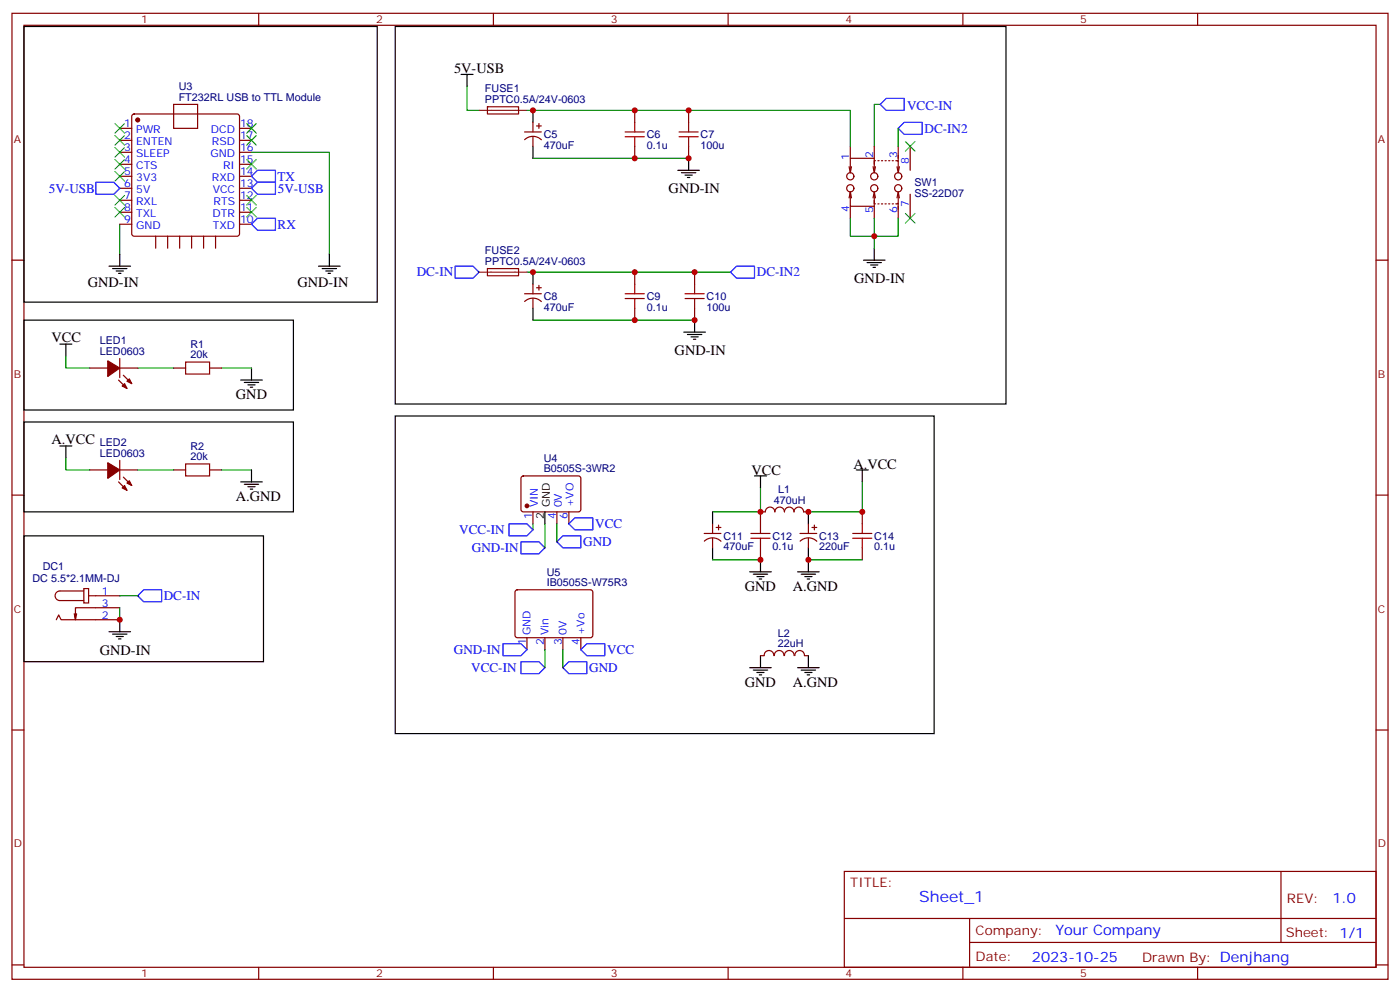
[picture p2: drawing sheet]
<svg xmlns="http://www.w3.org/2000/svg" width="412mm" height="292mm" viewBox="0 0 412 292" stroke-linecap="round" stroke-linejoin="round" font-family="sans-serif">
<g fill="none" stroke="#870000" stroke-width=".35">
<path d="M3.5 3.9h405.4v284.4h-405.4zM7.1 7.4h398.2v277.3h-398.2zM76.2 3.9v3.5M145.3 3.9v3.5M214.5 3.9v3.5M283.6 3.9v3.5M352.8 3.9v3.5M35.3 37.8h3.5M39 33.8l.5-.3h30.3l.5 .3 .3 .5v34.5l-.3 .5-.5 .2h-30.3l-.5-.2-.2-.5v-34.5zM51.2 30.7h7v7.1h-7zM70.6 37.8h3.5M143.6 31.4h9.1l.1 2.1h-9.2z"/>
<path d="M154.5 38.8h5M157 36v2.8M158 37.1h1.5M158.7 36.4v1.4M187 32.5v3.5M202.8 32.5v3.5M35.3 41.3h3.5M35.3 44.8h3.5M35.3 48.4h3.5M35.3 51.9h3.5M35.3 55.4h3.5M35.3 58.9h3.5"/>
<path d="M70.6 41.3h3.5M70.6 44.8h3.5M70.6 48.4h3.5M70.6 51.9h3.5M70.6 55.4h3.5M70.6 58.9h3.5M154.6 41.1a3.5 3.5 0 0 1 4.9 0M157 40.3v2.8M187 43.1v3.5M202.8 43.1v3.5M250.1 49.1l.4 1.7M250.5 56.5v4.2h7"/>
<path d="M250.5 43.1v3.5M250.5 56.5l.3 1.7M250.5 56.5l-.4 1.7M250.8 49.1l-.3 1.7M257.2 49.1l.3 1.7 .4-1.7M257.2 58.2l.3-1.7 .4 1.7M257.5 46.6h-7v4.2M257.5 57.2v2.8h.4M257.5 43.1v5.3M257.5 58.9v5.3M257.9 47.3h-.4v2.8M258.6 47.3h.3"/>
<path d="M259.6 47.3h.4M260.7 47.3h.4M261.8 47.3h.3M262.8 47.3h.4M263.9 47.3h.7v2.8M264.2 49.1l.4 1.7 .3-1.7M264.2 58.2l.4-1.7 .3 1.7M264.6 57.2v2.8h-.7M264.6 43.1v4.4M264.6 59.8v4.4M268.1 43.1v7M268.1 57.2v7"/>
<path d="M3.5 76.6h3.6M35.3 62.5h3.5M35.3 66h3.5M45.9 69.5v3.6M49.4 69.5v3.6M52.9 69.5v3.6M56.4 69.5v3.6M60 69.5v3.6M63.5 69.5v3.6M70.6 62.5h3.5M70.6 66h3.5M143.6 79.1h9.1l.1 2-9.2 .1z"/>
<path d="M250.5 60.7v3.5M258.6 60h.3M259.6 60h.4M260.7 60h.4M261.8 60h.3M262.8 60h.4M405.3 76.6h3.6M154.5 86.5h5M154.6 88.7a3.5 3.5 0 0 1 4.9 .1M157 83.6v2.9M157 87.9v2.8M158 84.7h1.5"/>
<path d="M158.7 84v1.4M187 80.1v3.5M187 90.7v3.5M204.6 80.1v3.5M204.6 90.7v3.5M26.5 108.3h5.2M34.9 111.9l2.5 2.4M35.3 105.5v5.7M35.3 108.3h5.3M36.3 110.5l2.5 2.4M51.2 108.3h3.5M61.7 108.3h3.6"/>
<path d="M26.5 138.3h5.2M35.3 135.5v5.6M35.3 138.3h5.3M51.2 138.3h3.5M61.7 138.3h3.6M3.5 145.7h3.6M34.9 141.9l2.5 2.4M36.3 140.4l2.5 2.5M153.7 140.3l.5-.2h16.5l.4 .7-.1 9.4-.6 .5-16.5-.1-.4-.6v-9.2zM157 150.7v3.5M164 150.7v3.5M167.6 150.7v3.5"/>
<path d="M207.4 157h5M207.5 159.3a3.5 3.5 0 0 1 4.9 0M209.9 154.2v2.8M209.9 158.4v2.9M211 155.3h1.4M211.7 154.6v1.4M235.7 157h4.9M235.7 159.3a3.5 3.5 0 0 1 4.9 0M238.1 150.7h-1.4a1.41 1.41 0 0 0-1.4-1.4 1.41 1.41 0 0 0-1.4 1.4 1.41 1.41 0 0 0-1.4-1.4 1.41 1.41 0 0 0-1.4 1.4 1.41 1.41 0 0 0-1.4-1.4 1.41 1.41 0 0 0-1.5 1.4 1.41 1.41 0 0 0-1.4-1.4 1.41 1.41 0 0 0-1.4 1.4h-1.4v3.5M238.1 154.2v2.8M238.1 158.4v2.9M239.2 155.3h1.4"/>
<path d="M239.9 154.6v1.4M254 150.7v3.5M405.3 145.7h3.6M24.7 173.2h1.4v4.3h-1.4zM24.7 174h-7.1a1.41 1.41 0 0 0-1.4 1.4 1.41 1.41 0 0 0 1.4 1.4h7.1M26.1 175.4h9.2M35.3 178.9h-13.1v3.5l-.3-1.7M151.9 173.8l.5-.2 21.8 .1 .4 .6v13l-.7 .4-21.8-.1-.4-.6v-12.7zM224 161.3v3.5M254 161.3v3.5M16.6 182.4l.7-1.4 .7 1.4h17.3M22.6 180.7l-.4 1.7"/>
<path d="M155.2 187.7v3.5M160.5 187.7v3.5M165.8 187.7v3.5M171.1 187.7v3.5M224 193h1.1M225.1 193a1.41 1.41 0 0 1 1.4-1.5 1.41 1.41 0 0 1 1.4 1.5M228.1 193a1.41 1.41 0 0 1 1.4-1.5 1.41 1.41 0 0 1 1.4 1.5M231.1 193a1.41 1.41 0 0 1 1.4-1.5 1.41 1.41 0 0 1 1.4 1.5M234.1 193a1.41 1.41 0 0 1 1.4-1.5 1.41 1.41 0 0 1 1.4 1.5M237.1 193h1M3.5 214.9h3.6M405.3 214.9h3.6"/>
<path d="M248.7 256.5h156.6v28.2h-156.6zM377.3 256.5v20.9M248.7 270.4h156.5M285.6 277.4h119.6M285.6 270.4v14.1M3.5 284h3.6M76.2 284.7v3.6M145.3 284.7v3.6M214.5 284.7v3.6M283.6 284.7v3.6M352.8 284.7v3.6M405.3 284h3.6"/>
<circle cx="250.5" cy="51.9" r="1.06"/>
<circle cx="250.5" cy="55.4" r="1.06"/>
<circle cx="257.5" cy="55.4" r="1.06"/>
<circle cx="257.5" cy="51.9" r="1.06"/>
<circle cx="264.6" cy="51.9" r="1.06"/>
<circle cx="264.6" cy="55.4" r="1.06"/>
</g>
<g fill="none" stroke="#00f" stroke-width=".35">
<path d="M261.1 29h5.2v3.5h-5.2l-1.8-1.8zM266.3 36h5.3v3.5h-5.3l-1.7-1.7zM28.2 53.7h5.3l1.8 1.7-1.8 1.8h-5.3zM75.8 50.1h5.3v3.6h-5.3l-1.7-1.8zM75.8 53.7h5.3v3.5h-5.3l-1.7-1.8zM74.1 66l1.7-1.8h5.3v3.6h-5.3zM134.1 78.4h5.2l1.8 1.7-1.8 1.8h-5.2zM215.2 80.1l1.8-1.7h5.2v3.5h-5.2zM149.9 154.2h5.3l1.8 1.8-1.8 1.7h-5.3zM153.5 159.5h5.2l1.8 1.8-1.8 1.7h-5.2zM164 159.5l1.8-1.8h5.3v3.6h-5.3zM167.6 154.2l1.7-1.8h5.3v3.6h-5.3z"/>
<path d="M42.3 173.6h5.3v3.5h-5.3l-1.7-1.7zM148.2 189.5h5.3l1.7 1.7-1.7 1.8h-5.3zM153.5 194.8h5.2l1.8 1.7-1.8 1.8h-5.2zM165.8 196.5l1.8-1.7h5.3v3.5h-5.3zM171.1 191.2l1.8-1.7h5.3v3.5h-5.3z"/>
</g>
<g fill="none" stroke="#a10000" stroke-width=".35">
<path d="M184.1 38.8h5.7M187 36v2.8M200 38.8h5.7M202.8 36v2.8M184.1 40.3h5.7M187 40.3v2.8M200 40.3h5.7M202.8 40.3v2.8M184.1 87.9h5.7M184.1 86.5h5.7M187 83.6v2.9M187 87.9v2.8"/>
<path d="M201.8 87.9h5.6M201.8 86.5h5.6M204.6 83.6v2.9M204.6 87.9v2.8M54.7 106.6h7v3.5h-7zM54.7 136.6h7v3.5h-7zM221.2 158.4h5.6M221.2 157h5.6M224 154.2v2.8M224 158.4v2.9M251.2 158.4h5.6M251.2 157h5.6"/>
<path d="M254 154.2v2.8M254 158.4v2.9"/>
</g>
<g fill="none" stroke="#000" stroke-width=".35">
<path d="M7.1 7.8h104v81.1h-104zM116.4 7.8h179.9v111.1h-179.9zM135.8 21.9h3.5M137.6 21.9v3.5M157 32.5v3.5M157 43.1v3.5M199.7 50.1h6.3M200.7 50.8h4.3M201.8 51.5h2.1M202.5 52.2h.7M202.8 46.6v3.5M32.1 78.4h6.4"/>
<path d="M33.2 79.1h4.2M34.2 79.8h2.1M35.3 74.8v3.6M93.8 78.4h6.4M94.9 79.1h4.2M96 79.8h2.1M97 74.8v3.6M254.4 76.6h6.3M255.4 77.3h4.2M256.5 78h2.1M257.2 78.7h.7M257.5 73.1v3.5"/>
<path d="M7.1 94.2h79.3v26.5h-79.3zM34.9 80.5h.7M96.7 80.5h.7M157 80.1v3.5M157 90.7v3.5M201.4 97.8h6.4M202.5 98.5h4.2M203.6 99.2h2.1M204.3 99.9h.7M204.6 94.2v3.6M17.6 101.3h3.6M19.4 101.3v3.5"/>
<path d="M70.9 111.9h6.4M72 112.6h4.2M73 113.3h2.1M73.7 114h.7M74.1 108.3v3.6M7.1 124.2h79.3v26.5h-79.3zM17.6 131.3h3.6M19.4 131.3v3.5M74.1 138.3v3.6M116.4 122.4h158.8v93.5h-158.8zM252.2 138.3h3.6M254 138.3v3.6"/>
<path d="M7.1 157.7h70.5v37.1h-70.5zM70.9 141.9h6.4M72 142.6h4.2M73 143.3h2.1M73.7 144h.7M160.5 150.7v3.5M209.9 150.7v3.5M222.2 140.1h3.6M224 140.1v3.5M238.1 150.7v3.5M209.9 161.3v3.5M220.8 168.3h6.4"/>
<path d="M221.9 169h4.2M223 169.7h2.1M223.7 170.4h.7M224 164.8v3.5M234.9 168.3h6.4M236 169h4.2M237.1 169.7h2.1M237.8 170.4h.7M238.1 161.3v7M32.1 185.9h6.4M33.2 186.7h4.2M34.2 187.4h2.1"/>
<path d="M34.9 188.1h.7M35.3 182.4v3.5M220.8 196.5h6.4M221.9 197.2h4.2M223 197.9h2.1M223.7 198.6h.7M224 193v3.5M234.9 196.5h6.4M236 197.2h4.2M237.1 197.9h2.1M237.8 198.6h.7M238.1 193v3.5"/>
</g>
<g fill="#870000" stroke="#870000" stroke-width=".35">
<path d="M31.7 136.2l3.6 2.1-3.6 2.5z"/>
<path d="M36 143.6l.7-.7 .7 1.4z"/>
<path d="M37.4 142.2l.7-.7 .7 1.4z"/>
<path d="M31.7 106.2l3.6 2.1-3.6 2.5z"/>
<path d="M36 113.6l.7-.7 .7 1.4z"/>
<path d="M37.4 112.2l.7-.7 .7 1.4z"/>
<circle cx="40.6" cy="35.3" r=".53"/>
<circle cx="155.2" cy="148.9" r=".53"/>
</g>
<g fill="none" stroke="#008700" stroke-width=".35">
<path d="M137.6 25.4v7.1h3.5M155.2 32.5h95.3v10.6M259.3 30.7h-1.8v12.4M264.6 37.8v5.3M74.1 44.8h22.9v30M157 46.6h45.8M35.3 66v8.8M250.5 64.2v5.3h14.1v-5.3M257.5 64.2v8.9M155.2 80.1h60M157 94.2h47.6M19.4 104.8v3.5h7.1"/>
<path d="M40.6 108.3h10.6M65.3 108.3h8.8M19.4 134.8v3.5h7.1M40.6 138.3h10.6M65.3 138.3h8.8M157 154.2v1.8M160.5 154.2v7.1M164 154.2v5.3M224 143.6v7.1h-14.1M254 141.9v8.8h-15.9M35.3 178.9v3.5M35.3 175.4h5.3"/>
<path d="M209.9 164.8h14.1M238.1 164.8h15.9M160.5 191.2v5.3M165.8 191.2v5.3"/>
</g>
<g fill="none" stroke="#3c3" stroke-width=".35">
<path d="M33.9 39.9l2.8 2.8M33.9 36.4l2.8 2.8M36.7 39.9l-2.8 2.8M36.7 36.4l-2.8 2.8M72.7 39.9l2.8 2.8M72.7 36.4l2.8 2.8M75.5 39.9l-2.8 2.8M75.5 36.4l-2.8 2.8M33.9 57.5l2.8 2.9M33.9 50.5l2.8 2.8M33.9 47l2.8 2.8M33.9 43.4l2.8 2.8"/>
<path d="M36.7 57.5l-2.8 2.9M36.7 50.5l-2.8 2.8M36.7 47l-2.8 2.8M36.7 43.4l-2.8 2.8M72.7 57.5l2.8 2.9M72.7 47l2.8 2.8M75.5 57.5l-2.8 2.9M75.5 47l-2.8 2.8M266.7 41.7l2.8 2.8M269.5 41.7l-2.8 2.8M33.9 61.1l2.8 2.8M36.7 61.1l-2.8 2.8"/>
<path d="M72.7 61.1l2.8 2.8M75.5 61.1l-2.8 2.8M266.7 62.8l2.8 2.9M269.5 62.8l-2.8 2.9"/>
</g>
<path d="M141.1 32.5h14.1M141.1 80.1h14.1" fill="none" stroke="#8c2424" stroke-width=".35"/>
<g fill="#c00">
<circle cx="224" cy="150.7" r=".88"/>
<circle cx="187" cy="80.1" r=".88"/>
<circle cx="204.6" cy="80.1" r=".88"/>
<circle cx="202.8" cy="46.6" r=".88"/>
<circle cx="187" cy="46.6" r=".88"/>
<circle cx="157" cy="80.1" r=".88"/>
<circle cx="187" cy="94.2" r=".88"/>
<circle cx="224" cy="164.8" r=".88"/>
<circle cx="238.1" cy="164.8" r=".88"/>
<circle cx="187" cy="32.5" r=".88"/>
<circle cx="202.8" cy="32.5" r=".88"/>
<circle cx="157" cy="32.5" r=".88"/>
<circle cx="238.1" cy="150.7" r=".88"/>
<circle cx="254" cy="150.7" r=".88"/>
<circle cx="204.6" cy="94.2" r=".88"/>
<circle cx="257.5" cy="69.5" r=".88"/>
<circle cx="35.3" cy="182.4" r=".88"/>
</g>
<text font-size="4.6" fill="#00f" x="270.8" y="265.5">Sheet_1</text>
<g font-size="4.2">
<text x="133.7" y="21.6">5V-USB</text>
<text x="197" y="56.9">GND-IN</text>
<text x="251.6" y="83.4">GND-IN</text>
<text x="25.9" y="84.4">GND-IN</text>
<text x="87.6" y="84.4">GND-IN</text>
<text x="15.2" y="100.6">VCC</text>
<text x="198.7" y="104.5">GND-IN</text>
<text x="69.5" y="117.5">GND</text>
<text x="15.2" y="130.6">A.VCC</text>
<text x="251.4" y="138">A.VCC</text>
<text x="221.4" y="139.7">VCC</text>
<text x="69.5" y="147.5">A.GND</text>
<text x="219.4" y="174">GND</text>
<text x="233.5" y="174">A.GND</text>
<text x="29.4" y="192.7">GND-IN</text>
<text x="219.4" y="202.2">GND</text>
<text x="233.5" y="202.2">A.GND</text>
</g>
<g font-size="4.2" fill="#00f">
<text x="392.5" y="265.8">1.0</text>
<text x="310.9" y="275.3">Your Company</text>
<text x="304" y="283.1">2023-10-25</text>
</g>
<g font-size="3.9" fill="#00f">
<text x="267.2" y="32.5">VCC-IN</text>
<text x="272.3" y="39">DC-IN2</text>
<text x="81.8" y="53.1">TX</text>
<text x="14.4" y="56.7">5V-USB</text>
<text x="81.8" y="56.7">5V-USB</text>
<text x="81.8" y="67.3">RX</text>
<text x="122.7" y="81.3">DC-IN</text>
<text x="223" y="81.4">DC-IN2</text>
<text x="175.3" y="155.5">VCC</text>
<text x="135.3" y="157.2">VCC-IN</text>
<text x="171.8" y="160.7">GND</text>
<text x="139" y="162.5">GND-IN</text>
<text x="48.2" y="176.6">DC-IN</text>
<text x="133.7" y="192.5">GND-IN</text>
<text x="138.8" y="197.7">VCC-IN</text>
<text x="173.6" y="197.7">GND</text>
<text x="178.9" y="192.5">VCC</text>
</g>
<g font-size="3.9" fill="#800">
<text x="250.5" y="261.1">TITLE:</text>
<text x="379.1" y="265.8">REV:</text>
<text x="287.4" y="275.3">Company:</text>
<text x="378.7" y="275.9">Sheet: 1/1</text>
<text x="287.4" y="283">Date:</text>
<text x="336.4" y="283.1">Drawn By: Denjhang</text>
</g>
<g font-size="3.2" fill="#800">
<text x="41.6" y="6.9">1</text>
<text x="110.8" y="6.9">2</text>
<text x="179.9" y="6.9">3</text>
<text x="249.1" y="6.9">4</text>
<text x="318.2" y="6.9">5</text>
<text x="4.1" y="42">A</text>
<text x="405.9" y="42">A</text>
<text x="4.1" y="111.2">B</text>
<text x="405.9" y="111.2">B</text>
<text x="4.1" y="180.3">C</text>
<text x="405.9" y="180.3">C</text>
<text x="4.1" y="249.4">D</text>
<text x="405.9" y="249.4">D</text>
<text x="41.6" y="287.7">1</text>
<text x="110.8" y="287.7">2</text>
<text x="179.9" y="287.7">3</text>
<text x="249.1" y="287.7">4</text>
<text x="318.2" y="287.7">5</text>
</g>
<g font-size="3.2" fill="#000080">
<text x="52.6" y="29.7">FT232RL USB to TTL Module</text>
<text x="52.6" y="26.5">U3</text>
<text x="142.9" y="27.2">FUSE1</text>
<text x="142.9" y="30.4">PPTC0.5A/24V-0603</text>
<text x="160.2" y="40.7">C5</text>
<text x="190.5" y="40.7">C6</text>
<text x="206.4" y="40.7">C7</text>
<text x="160.2" y="43.9">470uF</text>
<text x="190.5" y="43.9">0.1u</text>
<text x="206.4" y="43.9">100u</text>
<text x="269.3" y="58">SS-22D07</text>
<text x="269.3" y="54.8">SW1</text>
<text x="142.9" y="78">PPTC0.5A/24V-0603</text>
<text x="142.9" y="74.8">FUSE2</text>
<text x="160.2" y="88.3">C8</text>
<text x="190.5" y="88.3">C9</text>
<text x="208.1" y="88.3">C10</text>
<text x="160.2" y="91.5">470uF</text>
<text x="190.5" y="91.5">0.1u</text>
<text x="208.1" y="91.5">100u</text>
<text x="29.4" y="101.3">LED1</text>
<text x="29.4" y="104.5">LED0603</text>
<text x="56.1" y="105.5">20k</text>
<text x="56.1" y="102.3">R1</text>
<text x="29.4" y="131.3">LED2</text>
<text x="29.4" y="134.4">LED0603</text>
<text x="56.1" y="135.5">20k</text>
<text x="56.1" y="132.3">R2</text>
<text x="160.2" y="135.9">U4</text>
<text x="160.2" y="139">B0505S-3WR2</text>
<text x="228" y="148.3">470uH</text>
<text x="229.2" y="145">L1</text>
<text x="213.1" y="158.9">C11</text>
<text x="227.5" y="158.9">C12</text>
<text x="241.3" y="158.9">C13</text>
<text x="257.5" y="158.9">C14</text>
<text x="12.6" y="167.7">DC1</text>
<text x="213.1" y="162">470uF</text>
<text x="227.5" y="162">0.1u</text>
<text x="241.3" y="162">220uF</text>
<text x="257.5" y="162">0.1u</text>
<text x="9.6" y="171.2">DC 5.5*2.1MM-DJ</text>
<text x="161.1" y="172.5">IB0505S-W75R3</text>
<text x="161.1" y="169.4">U5</text>
<text x="229.2" y="190.4">22uH</text>
<text x="229.2" y="187.4">L2</text>
</g>
<g font-size="3.2" fill="#00f">
<text x="36.6" y="41">2</text>
<text x="36.6" y="37.4">1</text>
<text x="40.1" y="39.2">PWR</text>
<text x="62.1" y="39.2">DCD</text>
<text x="70.7" y="37.4">18</text>
<text x="70.7" y="41">17</text>
<text x="36.6" y="44.5">3</text>
<text x="40.1" y="46.2">SLEEP</text>
<text x="40.1" y="42.7">ENTEN</text>
<text x="62" y="46.2">GND</text>
<text x="62.4" y="42.7">RSD</text>
<text x="70.7" y="44.5">16</text>
<text x="250.1" y="47" transform="rotate(-90 250.1 47)">1</text>
<text x="257.2" y="46.6" transform="rotate(-90 257.2 46.6)">2</text>
<text x="264.2" y="46.6" transform="rotate(-90 264.2 46.6)">3</text>
<text x="36.6" y="51.5">5</text>
<text x="36.6" y="48">4</text>
<text x="40.1" y="53.3">3V3</text>
<text x="40.1" y="49.8">CTS</text>
<text x="62.4" y="53.3">RXD</text>
<text x="65.7" y="49.8">RI</text>
<text x="70.7" y="48">15</text>
<text x="70.7" y="51.5">14</text>
<text x="267.8" y="48.4" transform="rotate(-90 267.8 48.4)">8</text>
<text x="36.6" y="58.6">7</text>
<text x="36.6" y="55.1">6</text>
<text x="40.1" y="56.8">5V</text>
<text x="62.6" y="56.8">VCC</text>
<text x="70.7" y="55.1">13</text>
<text x="70.7" y="58.6">12</text>
<text x="36.6" y="65.7">9</text>
<text x="36.6" y="62.1">8</text>
<text x="40.1" y="63.9">TXL</text>
<text x="40.1" y="60.4">RXL</text>
<text x="62.6" y="63.9">DTR</text>
<text x="62.9" y="60.4">RTS</text>
<text x="70.7" y="62.1">11</text>
<text x="70.7" y="65.7">10</text>
<text x="250.1" y="62.4" transform="rotate(-90 250.1 62.4)">4</text>
<text x="257.2" y="62.7" transform="rotate(-90 257.2 62.7)">5</text>
<text x="264.2" y="62.7" transform="rotate(-90 264.2 62.7)">6</text>
<text x="267.8" y="61" transform="rotate(-90 267.8 61)">7</text>
<text x="40.1" y="67.4">GND</text>
<text x="62.7" y="67.4">TXD</text>
<text x="158.4" y="149.4" transform="rotate(-90 158.4 149.4)">VIN</text>
<text x="165.5" y="149.4" transform="rotate(-90 165.5 149.4)">0V</text>
<text x="169" y="149.4" transform="rotate(-90 169 149.4)">+VO</text>
<text x="156.6" y="152.9" transform="rotate(-90 156.6 152.9)">1</text>
<text x="163.7" y="152.9" transform="rotate(-90 163.7 152.9)">4</text>
<text x="167.2" y="152.9" transform="rotate(-90 167.2 152.9)">6</text>
<text x="30" y="175">1</text>
<text x="30" y="178.5">3</text>
<text x="30" y="182.1">2</text>
<text x="154.9" y="189.7" transform="rotate(-90 154.9 189.7)">1</text>
<text x="156.3" y="187" transform="rotate(-90 156.3 187)">GND</text>
<text x="160.2" y="189.7" transform="rotate(-90 160.2 189.7)">2</text>
<text x="161.6" y="187" transform="rotate(-90 161.6 187)">Vin</text>
<text x="165.5" y="189.7" transform="rotate(-90 165.5 189.7)">3</text>
<text x="166.9" y="187" transform="rotate(-90 166.9 187)">0V</text>
<text x="170.7" y="189.7" transform="rotate(-90 170.7 189.7)">4</text>
<text x="172.2" y="187" transform="rotate(-90 172.2 187)">+Vo</text>
</g>
<g font-size="3.2">
<text x="161.9" y="149.4" transform="rotate(-90 161.9 149.4)">GND</text>
<text x="160.2" y="152.9" transform="rotate(-90 160.2 152.9)">2</text>
</g>
</svg>
